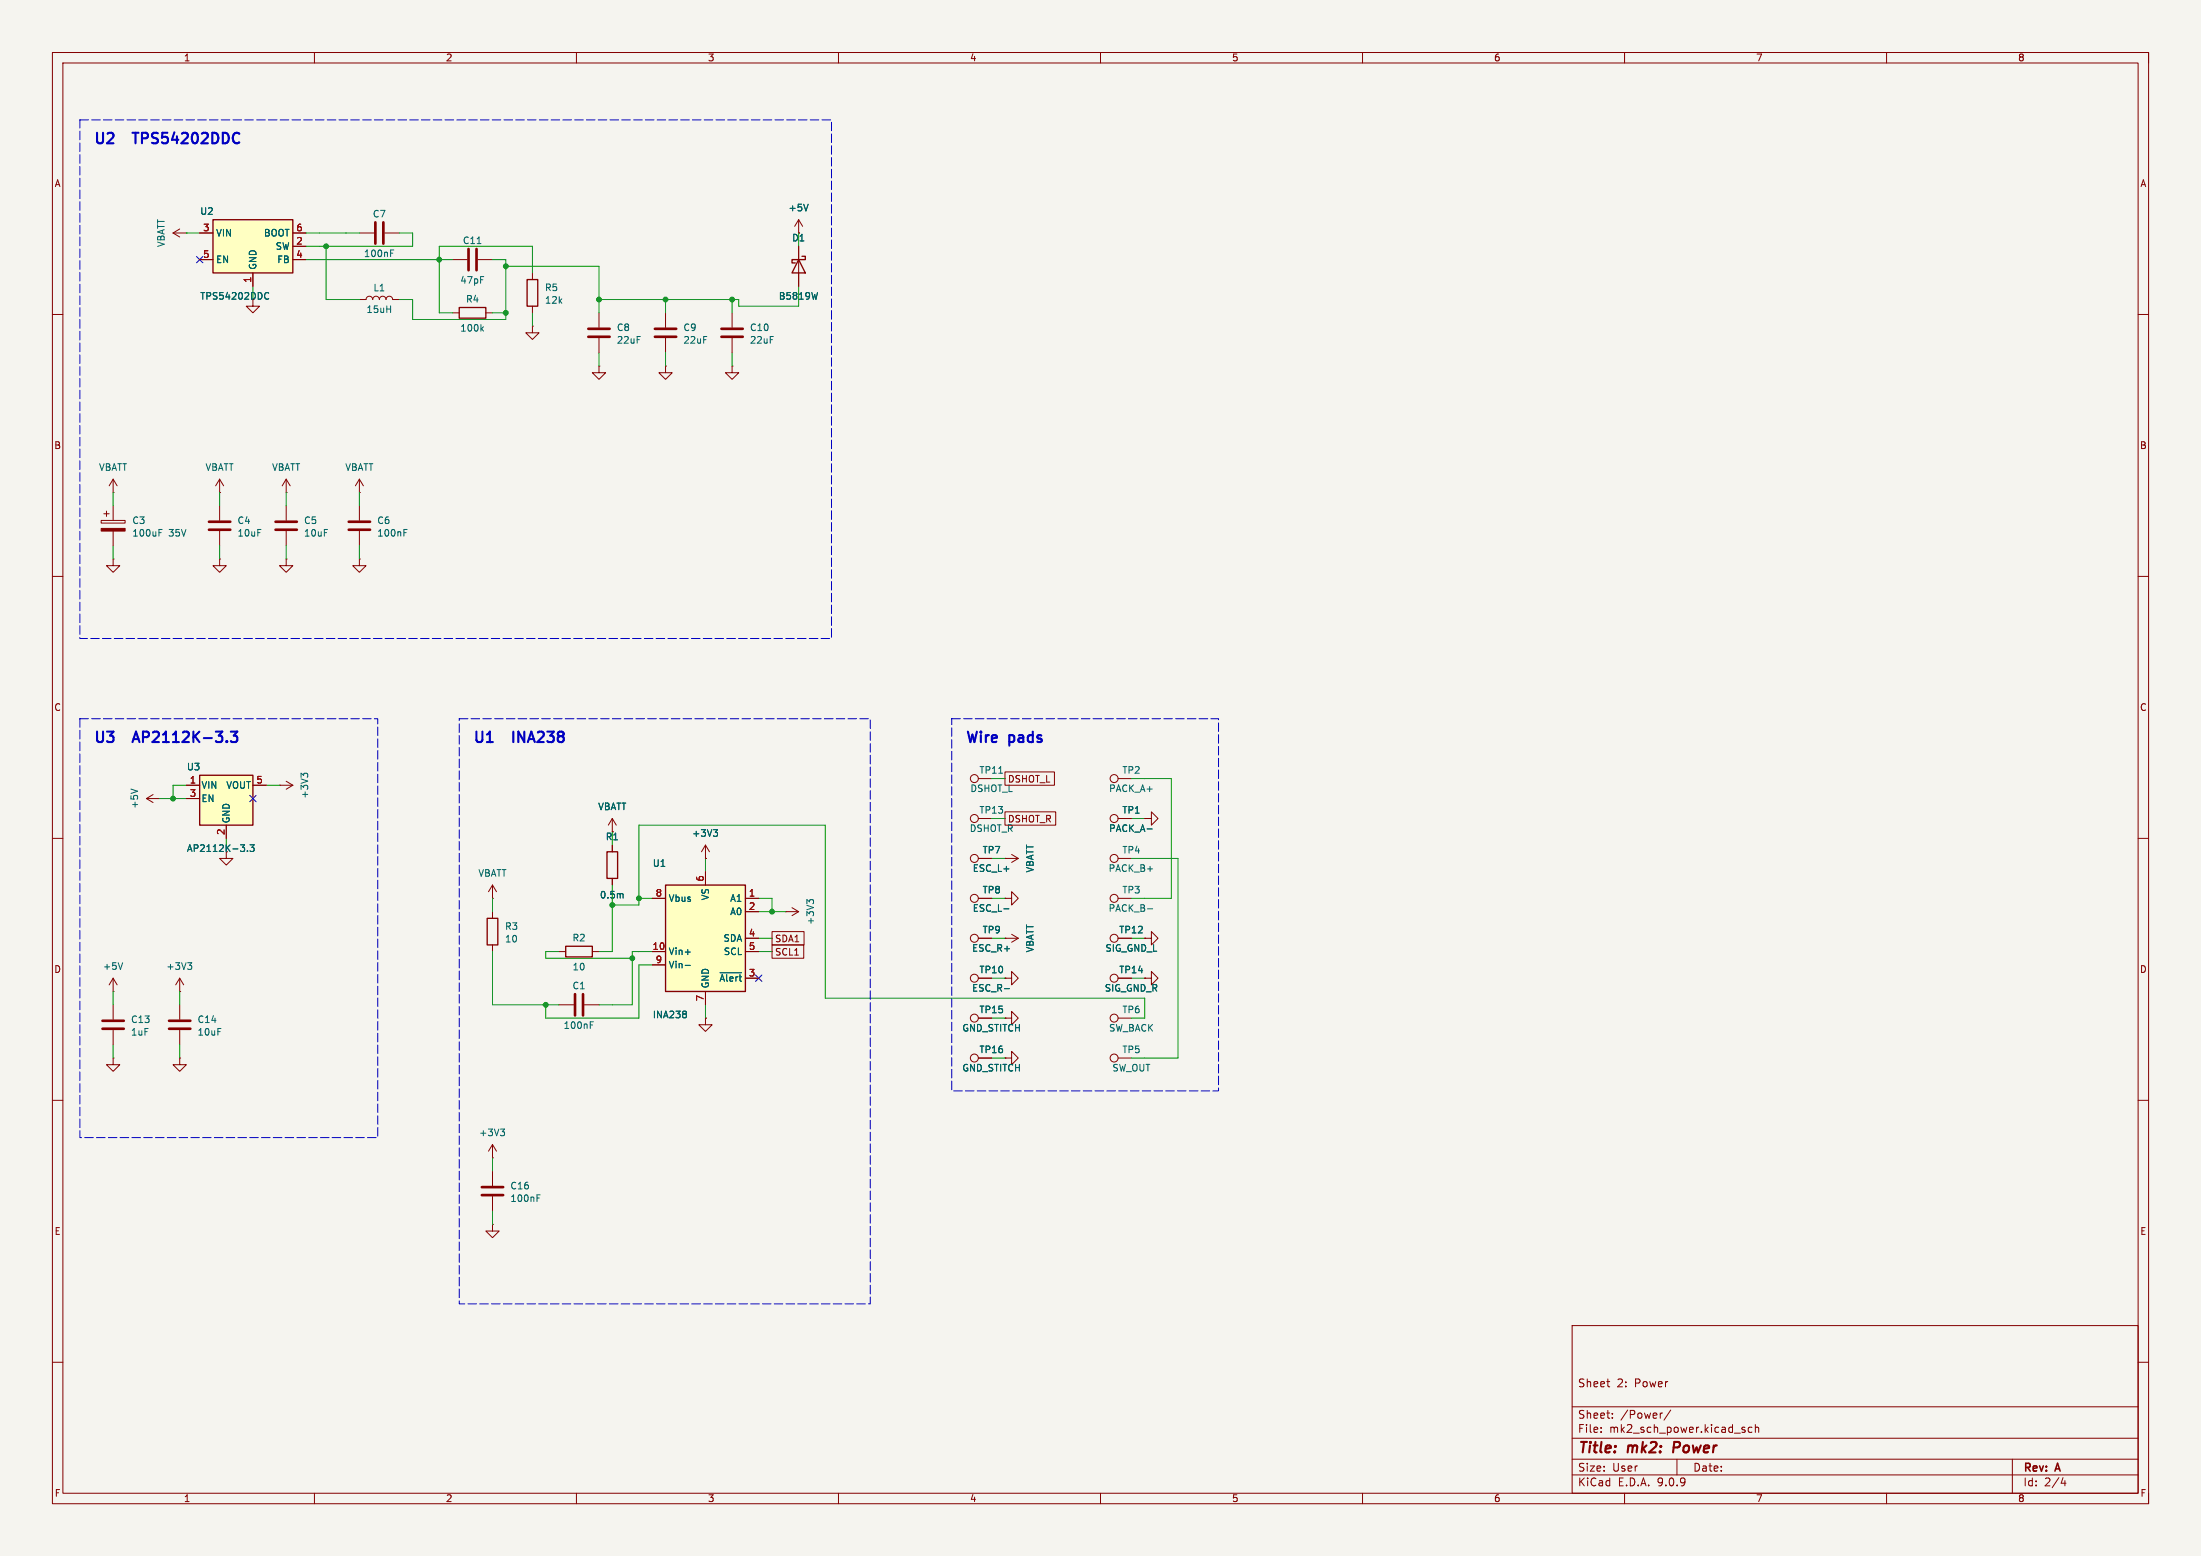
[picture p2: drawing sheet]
<svg xmlns="http://www.w3.org/2000/svg" width="420mm" height="297mm" viewBox="0 0 420 297" stroke-linecap="round" stroke-linejoin="round" font-family="sans-serif">
<path d="M0 0h420v297h-420z" fill="#f5f4ef" stroke="#f5f4ef" stroke-width=".19"/>
<g fill="none" stroke="#840000" stroke-width=".19">
<path d="M10 10h400v277h-400zM12 12h396v273h-396zM60 10v2M110 10v2M160 10v2M210 10v2M260 10v2M310 10v2M360 10v2M410 10v2M10 60h2M408 60h2"/>
<path d="M68.6 94h.1M68.6 91.5l-.8 1.2M68.6 91.5l.7 1.2M68.6 91.5v2.5M10 110h2M408 110h2M10 160h2M408 160h2M134.6 194.3v1.3h1.3l-1.3 1.3-1.3-1.3h1.3M134.6 194.3h.1M10 210h2M94 218.5l-.8 1.2"/>
<path d="M94 218.5l.7 1.2M94 218.5v2.5M408 210h2M94 221h.1M94 223.5v2.8M94 228.4v2.8M300 253h108v32h-108zM10 260h2M300 278.5h108M300 274.5h108M300 268.5h108M305.5 273.3v.1"/>
<path d="M305.5 272.5v.1M306.6 263.7h.6M307 264.7h.2M307.7 270.6v.1M307.7 269.8v.1M317.2 269.7l-.2 .1M318.8 269.1l-1.3 2M320 278.5v3M332.6 272.9l.4 .1v.2l-.2 .2h-.3M332.6 272.4l.4 .1M334.3 272.5l-.4-.1-.3 .3 .1 .6h.6M335 272.6l.2-.2 .3 .1 .1 .9"/>
<path d="M335 271.9v1.5M384 278.5v6.5M408 260h2M60 285v2M110 285v2M160 285v2M210 285v2M260 285v2M300 281.5h108M310 285v2M360 285v2M393.7 282l-.4 1.1h.9"/>
<path d="M394 282.6v1M410 285v2"/>
</g>
<path d="M319.5 275.2l-.2 2" fill="none" stroke="#840000" stroke-width=".4"/>
<path d="M95.5 215.5h.8l-.4 .5M96 216l.3 .2v.3l-.3 .3M102.5 228.7h.4M102.5 228.1h.6" fill="none" stroke="#006464" stroke-width=".19"/>
<path d="M91.9 226.6h4.1M91.9 228.1h4.1" fill="none" stroke="#840000" stroke-width=".51"/>
<path d="M127 168.9h15.2v20.4h-15.2z" fill="#ffffc2"/>
<path d="M100.6 53.4h2v5h-2zM152.4 49.6l1.3 2.5h-2.6zM153 48.9h.7v.7h-2.6v.6h.7M115.8 162.6h2.1v5.1h-2.1zM127 168.9h15.2v20.4h-15.2z" fill="none" stroke="#840000" stroke-width=".25"/>
<g fill="none" stroke="#840000" stroke-width=".19">
<path d="M68.6 44.5h2.8M73.4 44.5h2.8M86.4 49.6h2.8M91.2 49.6h2.8M101.6 52.1v1.3M101.6 58.4v1.3M114.3 59.7v2.8M127 59.7v2.8M139.7 59.7v2.8M152.4 41.9v2.6M152.4 47v7.6M152.4 41.9l-.8 1.3"/>
<path d="M152.4 41.9l.8 1.3M114.3 69.9v1.2h1.3l-1.3 1.3-1.3-1.3h1.3M114.3 69.9h.1M114.3 64.5v2.8M127 69.9v1.2h1.3l-1.3 1.3-1.3-1.3h1.3M127 69.9h.1M127 64.5v2.8M139.7 69.9v1.2h1.3l-1.3 1.3-1.3-1.3h1.3M139.7 69.9h.1M139.7 64.5v2.8M68.6 96.5v2.8M68.6 101.4v2.8"/>
<path d="M116.8 156.2l-.7 1.3M116.8 156.2l.8 1.3M116.8 156.2v2.6M186.7 156.2h2.5M186.7 148.6h2.5M213.4 156.2h2.5M213.4 148.6h2.5M218.4 156.2h1.3v-1.2l1.3 1.2-1.3 1.3v-1.3M218.4 156.2h.1M116.8 161.3v1.3M116.8 167.7v1.2M124.5 171.5h2.5"/>
<path d="M134.6 163.9h.1M134.6 161.3v2.6M134.6 166.4v2.5M134.6 161.3l-.7 1.3M134.6 161.3l.8 1.3M142.2 171.5h2.6M142.2 174h2.6M142.2 179.1h2.6M149.9 174h.1M149.9 174h2.5M151.1 173.3l1.3 .7M152.4 174l-1.3 .8"/>
<path d="M186.7 171.5h2.5M186.7 179.1h2.5M186.7 163.9h2.5M191.8 179.1h.1M191.8 163.9h.1M191.8 179.1h2.5M191.8 163.9h2.5M193 178.3l1.3 .8M193 163.1l1.3 .8M194.3 179.1l-1.3 .8M194.3 163.9l-1.3 .7M213.4 171.5h2.5"/>
<path d="M213.4 179.1h2.5M213.4 163.9h2.5M218.4 179.1h1.3v-1.3l1.3 1.3-1.3 1.3v-1.3M218.4 179.1h.1M106.7 191.8h2.8M111.5 191.8h2.8M124.5 181.6h2.5M124.5 184.2h2.5M134.6 189.3v2.5M142.2 181.6h2.6M142.2 186.7h2.6M186.7 186.7h2.5"/>
<path d="M186.7 194.3h2.5M191.8 194.3h1.2v-1.2l1.3 1.2-1.3 1.3v-1.3M191.8 194.3h.1M213.4 186.7h2.5M213.4 194.3h2.5M218.4 186.7h1.3v-1.3l1.3 1.3-1.3 1.3v-1.3M218.4 186.7h.1M186.7 202h2.5M191.8 202h1.2v-1.3l1.3 1.3-1.3 1.2v-1.2M191.8 202h.1M213.4 202h2.5M94 233.7v1.3h1.2l-1.2 1.2-1.3-1.2h1.3"/>
<path d="M94 233.7h.1"/>
<circle cx="185.9" cy="148.6" r=".76"/>
<circle cx="185.9" cy="156.2" r=".76"/>
<circle cx="212.6" cy="156.2" r=".76"/>
<circle cx="212.6" cy="148.6" r=".76"/>
<circle cx="185.9" cy="163.9" r=".76"/>
<circle cx="185.9" cy="171.5" r=".76"/>
<circle cx="185.9" cy="179.1" r=".76"/>
<circle cx="212.6" cy="171.5" r=".76"/>
<circle cx="212.6" cy="163.9" r=".76"/>
<circle cx="212.6" cy="179.1" r=".76"/>
<circle cx="185.9" cy="186.7" r=".76"/>
<circle cx="185.9" cy="194.3" r=".76"/>
<circle cx="212.6" cy="186.7" r=".76"/>
<circle cx="212.6" cy="194.3" r=".76"/>
<circle cx="185.9" cy="202" r=".76"/>
<circle cx="212.6" cy="202" r=".76"/>
</g>
<g fill="none" stroke="#006464" stroke-width=".19">
<path d="M154.2 39l-.4 1.3M74.5 48.3h.5M74.5 47.7h.6M91 46.5h.8M156 55.8l-.3 1.3M77.1 101.7h.4M77.1 101.1h.6M136.1 158.4h.8l-.4 .4M136.7 158.8l.2 .3v.3l-.2 .2M190.6 147.6h.7M218.9 158.2h1M118.7 170.6l.2 .1v.7"/>
<path d="M154.5 172.1l-.5-.4v.8M154.5 172l.2-.3h.3l.2 .3M191.6 173.5h.9M219 173.5h1M112.6 195.6h.5M112.6 195h.6M130.8 181.7h.9M130.8 184.3h.9M130.9 193.1l.1 .1-.1 .3M130.9 193.6l.1 .2-.1 .4M137.4 185.7h4.1M191.7 188.7h.9"/>
</g>
<g fill="none" stroke="#840000" stroke-width=".51">
<path d="M71.6 42.4v4.1M73.2 42.4v4.1M89.4 47.5v4.1M90.9 47.5v4.1M112.3 62.8h4M112.3 64.3h4M125 62.8h4M125 64.3h4M137.7 62.8h4M137.7 64.3h4M66.5 99.6h4.1M66.5 101.1h4.1"/>
<path d="M109.7 189.8v4M111.3 189.8v4"/>
</g>
<path d="M40.6 41.9h15.3v10.2h-15.3z" fill="#ffffc2"/>
<path d="M40.6 41.9h15.3v10.2h-15.3zM87.6 58.7h5.1v2h-5.1zM93 175.3h2v5.1h-2zM107.9 180.6h5.1v2h-5.1z" fill="none" stroke="#840000" stroke-width=".25"/>
<g fill="none" stroke="#840000" stroke-width=".19">
<path d="M33 44.5h2.6M33 44.5l1.3 .7M34.3 43.7l-1.3 .8M35.6 44.5h.1M38.1 44.5h2.5M38.1 49.6h2.5M48.3 57.2v1.2h1.2l-1.2 1.3-1.3-1.3h1.3M48.3 52.1v2.5M55.9 44.5h2.5M55.9 49.6h2.5M55.9 47h2.5M68.6 57.2h1.2a.64 .64 0 0 1 .7-.7 .64 .64 0 0 1 .6 .7 .64 .64 0 0 1 .7-.7 .64 .64 0 0 1 .6 .7 .64 .64 0 0 1 .6-.7 .64 .64 0 0 1 .7 .7 .64 .64 0 0 1 .6-.7 .64 .64 0 0 1 .6 .7h1.3"/>
<path d="M86.4 59.7h1.2M92.7 59.7h1.3M101.6 62.3v1.2h1.3l-1.3 1.3-1.3-1.3h1.3M101.6 62.3h.1M19.3 99.3h4.6v.5h-4.6zM19.8 98.1h1M20.3 97.6v1M21.6 94h.1M21.6 91.5v2.5M21.6 96.5v2.8M21.6 91.5l-.8 1.2M21.6 91.5l.8 1.2"/>
<path d="M41.9 94h.1M41.9 91.5v2.5M41.9 96.5v2.8M41.9 91.5l-.8 1.2M41.9 91.5l.8 1.2M54.6 94h.1M54.6 91.5v2.5M54.6 96.5v2.8M54.6 91.5l-.8 1.2M54.6 91.5l.8 1.2M21.6 106.7v1.3h1.3l-1.3 1.2-1.3-1.2h1.3M21.6 106.7h.1"/>
<path d="M21.6 101.4v2.8M41.9 106.7v1.3h1.3l-1.3 1.2-1.3-1.2h1.3M41.9 106.7h.1M41.9 101.4v2.8M54.6 106.7v1.3h1.3l-1.3 1.2-1.3-1.2h1.3M54.6 106.7h.1M54.6 101.4v2.8M68.6 106.7v1.3h1.2l-1.2 1.2-1.3-1.2h1.3M68.6 106.7h.1M27.9 152.4l1.3 .8M27.9 152.4h2.6M29.2 151.7l-1.3 .7"/>
<path d="M30.5 152.4h.1M53.3 149.9h.1M53.3 149.9h2.6M54.6 149.1l1.3 .8M55.9 149.9l-1.3 .7M43.2 162.6v1.3h1.2l-1.2 1.2-1.3-1.2h1.3M94 171.5h.1M94 168.9l-.8 1.3M94 168.9l.7 1.3M94 168.9v2.6M94 174v1.3M191.8 171.5h1.2v-1.3l1.3 1.3-1.3 1.2v-1.2"/>
<path d="M191.8 171.5h.1M21.6 189.3h.1M21.6 186.7v2.6M21.6 191.8v2.8M21.6 196.6v2.8M21.6 186.7l-.8 1.3M21.6 186.7l.8 1.3M34.3 189.3h.1M34.3 186.7l-.8 1.3M34.3 186.7l.8 1.3M34.3 186.7v2.6M34.3 191.8v2.8"/>
<path d="M34.3 196.6v2.8M94 180.4v1.2M106.7 181.6h1.2M113 181.6h1.3M191.8 186.7h1.2v-1.3l1.3 1.3-1.3 1.3v-1.3M191.8 186.7h.1M21.6 202v1.2h1.3l-1.3 1.3-1.3-1.3h1.3M21.6 202h.1M34.3 202v1.2h1.3l-1.3 1.3-1.3-1.3h1.3M34.3 202h.1"/>
</g>
<path d="M50.7 55.9l.6 .1M51.3 57l-.6 .1M91.9 62.7l.4 .5M92.3 62.4l-.5 .4M30.3 101.7h.5M30.3 101.1h.6M25 150.6l1.3 .4M57.9 148l-.5-.4v.8M57.9 147.8l.3-.2h.3l.2 .2M23.4 183.8l-.4 1.2M35.8 183.8h.8l-.4 .4M36.3 184.2l.3 .3v.3l-.3 .2" fill="none" stroke="#006464" stroke-width=".19"/>
<path d="M39.9 99.6h4M52.6 99.6h4M39.9 101.1h4M52.6 101.1h4M19.6 194.8h4M19.6 196.4h4M32.3 194.8h4M32.3 196.4h4" fill="none" stroke="#840000" stroke-width=".51"/>
<path d="M19.3 100.9h4.6v.5h-4.6z" fill="#840000" stroke="#840000" stroke-width=".19"/>
<path d="M38.1 148h10.2v9.5h-10.2z" fill="#ffffc2"/>
<path d="M38.1 148h10.2v9.5h-10.2z" fill="none" stroke="#840000" stroke-width=".25"/>
<g fill="none" stroke="#840000" stroke-width=".19">
<path d="M38.1 44.5h2.5M38.1 49.6h2.5M48.3 52.1v2.5M55.9 44.5h2.5M55.9 49.6h2.5M55.9 47h2.5M152.4 47v2.6M152.4 52.1v2.5M35.6 149.9h2.5M35.6 152.4h2.5M43.2 157.5v2.5M48.3 149.9h2.5"/>
<path d="M191.8 155h9.6v2.5h-9.6zM191.8 147.3h9.4v2.6h-9.4zM213.4 156.2h2.5M218.4 156.2h.1M116.8 161.3v1.3M116.8 167.7v1.2M124.5 171.5h2.5M134.6 163.9h.1M134.6 166.4v2.5M142.2 171.5h2.6M142.2 174h2.6M142.2 179.1h2.6"/>
<path d="M147.3 177.8h6.1v2.6h-6.1zM186.7 171.5h2.5M186.7 179.1h2.5M186.7 163.9h2.5M191.8 179.1h.1M191.8 163.9h.1M191.8 171.5h.1M213.4 179.1h2.5M218.4 179.1h.1M124.5 181.6h2.5M124.5 184.2h2.5M134.6 194.3h.1"/>
<path d="M134.6 189.3v2.5M142.2 181.6h2.6M142.2 186.7h2.6M147.3 180.4h6.1v2.5h-6.1zM186.7 186.7h2.5M186.7 194.3h2.5M191.8 194.3h.1M191.8 186.7h.1M213.4 186.7h2.5M218.4 186.7h.1M186.7 202h2.5M191.8 202h.1"/>
</g>
<g fill="none" stroke="#006464" stroke-width=".19">
<path d="M154.2 39l-.4 1.3M50.7 55.9l.6 .1M51.3 57l-.6 .1M156 55.8l-.3 1.3M136.1 158.4h.8l-.4 .4M136.7 158.8l.2 .3v.3l-.2 .2M218.9 158.2h1M45.9 161.3h.8l-.4 .4M46.6 161.9v.5M47.2 162.4v.1M47.7 161.3h.8l-.4 .4 .3 .2v.5l-.1 .1-.6-.1M118.7 170.6l.2 .1v.7"/>
<path d="M191.6 173.5h.9M130.8 181.7h.9M130.8 184.3h.9M130.9 193.1l.1 .1-.1 .3M130.9 193.6l.1 .2-.1 .4M137.4 185.7h4.1M191.7 188.7h.9"/>
</g>
<g fill="none" stroke="#009600" stroke-width=".19">
<path d="M35.6 44.5h2.5M48.3 54.6v2.6M58.4 44.5h10.2M58.4 49.6h28M62.2 47v10.2h6.4M76.2 44.5h2.5v2.5h-20.3M94 49.6h2.5v11.4h-17.8v-3.8h-2.5M94 59.7h2.5M96.5 50.8h17.8v8.9M101.6 52.1v-5.1h-17.8v12.7h2.6M101.6 59.7v2.6M127 57.2v2.5"/>
<path d="M139.7 57.2v2.5M152.4 54.6v3.8h-11.4v-1.2h-26.7M152.4 44.5v2.5M114.3 67.3v2.6M127 67.3v2.6M139.7 67.3v2.6M21.6 94v2.5M41.9 94v2.5M54.6 94v2.5M68.6 94v2.5M21.6 104.2v2.5M41.9 104.2v2.5"/>
<path d="M54.6 104.2v2.5M68.6 104.2v2.5M30.5 152.4h5.1M35.6 149.9h-2.6v2.5M50.8 149.9h2.5M116.8 158.8v2.5M189.2 148.6h2.6M189.2 156.2h2.6M215.9 148.6h7.6v22.9h-7.6M215.9 156.2h2.5M43.2 160v2.6M94 171.5v2.5"/>
<path d="M116.8 172.7h5.1v-15.2h35.6v33h60.9v3.8h-2.5M116.8 168.9v12.7h-2.5M121.9 171.5h2.6M134.6 163.9v2.5M144.8 179.1h2.5M144.8 171.5h2.5v2.5M144.8 174h5.1M189.2 163.9h2.6M189.2 179.1h2.6M189.2 171.5h2.6M215.9 163.9h8.9v38.1h-8.9M215.9 179.1h2.5"/>
<path d="M21.6 189.3v2.5M21.6 199.4v2.6M34.3 189.3v2.5M34.3 199.4v2.6M94 181.6v10.2h12.7M106.7 181.6h-2.6v1.3h16.5M124.5 184.2h-2.6v10.1h-17.8v-2.5M124.5 181.6h-3.9v10.2h-6.3M134.6 191.8v2.5M144.8 181.6h2.5M189.2 186.7h2.6M189.2 194.3h2.6"/>
<path d="M215.9 186.7h2.5M189.2 202h2.6M94 221v2.5M94 231.2v2.5"/>
</g>
<path d="M37.5 48.9l1.2 1.3M38.7 48.9l-1.2 1.3M47.7 151.8l1.2 1.2M48.9 151.8l-1.2 1.2M144.2 186.1l1.2 1.2M145.4 186.1l-1.2 1.2" fill="none" stroke="#000084" stroke-width=".19"/>
<path d="M25.3 25.3h1.1M25.9 139.6l-.6 2M44 139.6h1.3l-.7 .8a.54 .54 0 0 1 .7 .4v.5l-.2 .3h-1M98 139.6v2M25.5 141.1h.9" fill="none" stroke="#0000c2" stroke-width=".4"/>
<path d="M15.2 22.9h143.5v99h-143.5zM15.2 137.2h56.9v79.9h-56.9zM87.6 137.2h78.5v111.7h-78.5zM181.6 137.2h50.9v71h-50.9z" fill="none" stroke="#0000c2" stroke-width=".19" stroke-dasharray="1.6 .6"/>
<g fill="#009600" stroke="#009600" stroke-width=".19">
<circle cx="120.6" cy="182.9" r=".46"/>
<circle cx="116.8" cy="172.7" r=".46"/>
<circle cx="121.9" cy="171.5" r=".46"/>
<circle cx="147.3" cy="174" r=".46"/>
<circle cx="104.1" cy="191.8" r=".46"/>
<circle cx="96.5" cy="50.8" r=".46"/>
<circle cx="96.5" cy="59.7" r=".46"/>
<circle cx="114.3" cy="57.2" r=".46"/>
<circle cx="127" cy="57.2" r=".46"/>
<circle cx="139.7" cy="57.2" r=".46"/>
<circle cx="33" cy="152.4" r=".46"/>
<circle cx="83.8" cy="49.6" r=".46"/>
<circle cx="62.2" cy="47" r=".46"/>
</g>
<g font-size="2.8" fill="#0000c2">
<text x="17.8" y="28">U2</text>
<text x="26.4" y="28">TPS54202DDC</text>
<text x="17.8" y="142.3">U3</text>
<text x="26.4" y="142.3">AP2112K-3.3</text>
<text x="90.2" y="142.3">U1</text>
<text x="98.8" y="142.3">INA238</text>
<text x="184.1" y="142.3">Wire</text>
<text x="192.7" y="142.3">pads</text>
</g>
<g font-size="2.8" fill="#840000">
<text x="301" y="277.9">Title:</text>
<text x="310.7" y="277.9">mk2:</text>
<text x="320.1" y="277.9">Power</text>
</g>
<g font-size="2.1" fill="#840000">
<text x="301" y="265">Sheet</text>
<text x="308.5" y="265">2:</text>
<text x="312" y="265">Power</text>
<text x="301" y="273.7">File:</text>
<text x="301" y="271">Sheet:</text>
<text x="307.1" y="273.7">mk2_sch_power.kicad_sch</text>
<text x="309.2" y="271">/Power/</text>
<text x="301" y="281.1">Size:</text>
<text x="307.7" y="281.1">User</text>
<text x="323" y="281.1">Date:</text>
<text x="386" y="281.3">Rev:</text>
<text x="392.4" y="281.3">A</text>
<text x="301" y="283.9">KiCad</text>
<text x="308.7" y="283.9">E.D.A.</text>
<text x="316.3" y="283.9">9.0.9</text>
<text x="386" y="283.9">Id:</text>
<text x="390.1" y="283.9">2/4</text>
</g>
<g font-size="1.8" fill="#840000">
<text x="35" y="11.9">1</text>
<text x="85" y="11.9">2</text>
<text x="135" y="11.9">3</text>
<text x="185" y="11.9">4</text>
<text x="235" y="11.9">5</text>
<text x="285" y="11.9">6</text>
<text x="335" y="11.9">7</text>
<text x="385" y="11.9">8</text>
<text x="10.3" y="35.9">A</text>
<text x="408.3" y="35.9">A</text>
<text x="151.1" y="46.3">D1</text>
<text x="38.1" y="57.4">TPS54202DDC</text>
<text x="10.3" y="85.9">B</text>
<text x="408.3" y="85.9">B</text>
<text x="10.3" y="135.9">C</text>
<text x="408.3" y="135.9">C</text>
<text x="192.2" y="149.6">DSHOT_L</text>
<text x="115.5" y="160.6">R1</text>
<text x="192.2" y="157.2">DSHOT_R</text>
<text x="10.3" y="185.9">D</text>
<text x="147.8" y="180">SDA1</text>
<text x="147.8" y="182.6">SCL1</text>
<text x="408.3" y="185.9">D</text>
<text x="10.3" y="235.9">E</text>
<text x="408.3" y="235.9">E</text>
<text x="10.3" y="285.9">F</text>
<text x="35" y="286.9">1</text>
<text x="85" y="286.9">2</text>
<text x="135" y="286.9">3</text>
<text x="185" y="286.9">4</text>
<text x="235" y="286.9">5</text>
<text x="285" y="286.9">6</text>
<text x="335" y="286.9">7</text>
<text x="385" y="286.9">8</text>
<text x="408.3" y="285.9">F</text>
</g>
<g font-size="1.8" fill="#006464">
<text x="38.1" y="41.2">U2</text>
<text x="71" y="41.7">C7</text>
<text x="150.4" y="40.5">+5V</text>
<text x="31.6" y="47.3" transform="rotate(-90 31.6 47.3)">VBATT</text>
<text x="41.1" y="45.3">VIN</text>
<text x="50.3" y="45.3">BOOT</text>
<text x="52.5" y="47.9">SW</text>
<text x="88.2" y="46.8">C11</text>
<text x="41.1" y="50.4">EN</text>
<text x="49.1" y="51.6" transform="rotate(-90 49.1 51.6)">GND</text>
<text x="52.8" y="50.4">FB</text>
<text x="69.4" y="49.3">100nF</text>
<text x="69.8" y="59.9">15uH</text>
<text x="71.2" y="55.8">L1</text>
<text x="87.7" y="54.3">47pF</text>
<text x="88.8" y="58">R4</text>
<text x="103.9" y="55.8">R5</text>
<text x="103.9" y="58.2">12k</text>
<text x="148.5" y="57.4">B5819W</text>
<text x="87.7" y="63.5">100k</text>
<text x="117.6" y="63.4">C8</text>
<text x="117.6" y="65.8">22uF</text>
<text x="130.3" y="63.4">C9</text>
<text x="130.3" y="65.8">22uF</text>
<text x="143" y="63.4">C10</text>
<text x="143" y="65.8">22uF</text>
<text x="18.8" y="90.1">VBATT</text>
<text x="39.1" y="90.1">VBATT</text>
<text x="51.8" y="90.1">VBATT</text>
<text x="65.8" y="90.1">VBATT</text>
<text x="25.2" y="100.2">C3</text>
<text x="45.2" y="100.2">C4</text>
<text x="57.9" y="100.2">C5</text>
<text x="71.9" y="100.2">C6</text>
<text x="25.2" y="102.6">100uF</text>
<text x="32.2" y="102.6">35V</text>
<text x="45.2" y="102.6">10uF</text>
<text x="57.9" y="102.6">10uF</text>
<text x="71.9" y="102.6">100nF</text>
<text x="35.6" y="147.2">U3</text>
<text x="186.8" y="147.9">TP11</text>
<text x="214.1" y="147.9">TP2</text>
<text x="26.5" y="154.5" transform="rotate(-90 26.5 154.5)">+5V</text>
<text x="38.4" y="150.7">VIN</text>
<text x="38.4" y="153.3">EN</text>
<text x="43.1" y="150.7">VOUT</text>
<text x="59" y="152.5" transform="rotate(-90 59 152.5)">+3V3</text>
<text x="114" y="154.8">VBATT</text>
<text x="185.1" y="151.4">DSHOT_L</text>
<text x="186.8" y="155.5">TP13</text>
<text x="211.5" y="151.4">PACK_A+</text>
<text x="214.1" y="155.5">TP1</text>
<text x="44" y="157.2" transform="rotate(-90 44 157.2)">GND</text>
<text x="132" y="159.9">+3V3</text>
<text x="185" y="159">DSHOT_R</text>
<text x="211.5" y="159">PACK_A-</text>
<text x="35.6" y="162.8">AP2112K-3.3</text>
<text x="91.2" y="167.5">VBATT</text>
<text x="124.5" y="165.7">U1</text>
<text x="185.5" y="166.6">ESC_L+</text>
<text x="187.4" y="163.1">TP7</text>
<text x="197.4" y="166.6" transform="rotate(-90 197.4 166.6)">VBATT</text>
<text x="211.4" y="166.6">PACK_B+</text>
<text x="214.1" y="163.1">TP4</text>
<text x="114.4" y="171.7">0.5m</text>
<text x="127.5" y="172.3">Vbus</text>
<text x="135.5" y="171.9" transform="rotate(-90 135.5 171.9)">VS</text>
<text x="139.2" y="172.3">A1</text>
<text x="187.4" y="170.7">TP8</text>
<text x="214.1" y="170.7">TP3</text>
<text x="96.3" y="177.7">R3</text>
<text x="109.1" y="179.9">R2</text>
<text x="138" y="180">SDA</text>
<text x="139.2" y="174.9">A0</text>
<text x="155.5" y="176.7" transform="rotate(-90 155.5 176.7)">+3V3</text>
<text x="185.5" y="174.2">ESC_L-</text>
<text x="187.4" y="178.4">TP9</text>
<text x="211.4" y="174.2">PACK_B-</text>
<text x="213.5" y="178.4">TP12</text>
<text x="19.6" y="185.3">+5V</text>
<text x="31.6" y="185.3">+3V3</text>
<text x="96.3" y="180.1">10</text>
<text x="109.2" y="185.4">10</text>
<text x="127.5" y="182.5">Vin+</text>
<text x="127.5" y="185">Vin-</text>
<text x="138" y="182.5">SCL</text>
<text x="185.4" y="181.9">ESC_R+</text>
<text x="186.8" y="186">TP10</text>
<text x="197.4" y="181.9" transform="rotate(-90 197.4 181.9)">VBATT</text>
<text x="210.8" y="181.9">SIG_GND_L</text>
<text x="213.5" y="186">TP14</text>
<text x="109.1" y="189">C1</text>
<text x="135.5" y="188.7" transform="rotate(-90 135.5 188.7)">GND</text>
<text x="137.2" y="187.6">~{Alert}</text>
<text x="185.4" y="189.5">ESC_R-</text>
<text x="210.7" y="189.5">SIG_GND_R</text>
<text x="24.9" y="197.9">1uF</text>
<text x="24.9" y="195.5">C13</text>
<text x="37.6" y="195.5">C14</text>
<text x="37.6" y="197.9">10uF</text>
<text x="107.5" y="196.6">100nF</text>
<text x="124.5" y="194.6">INA238</text>
<text x="183.5" y="197.1">GND_STITCH</text>
<text x="186.8" y="193.6">TP15</text>
<text x="211.5" y="197.1">SW_BACK</text>
<text x="214.1" y="193.6">TP6</text>
<text x="186.8" y="201.2">TP16</text>
<text x="214.1" y="201.2">TP5</text>
<text x="183.5" y="204.7">GND_STITCH</text>
<text x="212.2" y="204.7">SW_OUT</text>
<text x="91.3" y="217.1">+3V3</text>
<text x="97.3" y="227.2">C16</text>
<text x="97.3" y="229.6">100nF</text>
</g>
<g font-size="1.8" fill="#a90000">
<text x="38.7" y="44.2">3</text>
<text x="56.4" y="44.2">6</text>
<text x="56.4" y="46.8">2</text>
<text x="38.7" y="49.3">5</text>
<text x="56.4" y="49.3">4</text>
<text x="48" y="54.1" transform="rotate(-90 48 54.1)">1</text>
<text x="36.1" y="149.6">1</text>
<text x="48.8" y="149.6">5</text>
<text x="36.1" y="152.2">3</text>
<text x="42.9" y="159.5" transform="rotate(-90 42.9 159.5)">2</text>
<text x="125" y="171.2">8</text>
<text x="134.4" y="168.4" transform="rotate(-90 134.4 168.4)">6</text>
<text x="142.8" y="171.2">1</text>
<text x="142.8" y="173.8">2</text>
<text x="142.8" y="178.8">4</text>
<text x="124.4" y="181.4">10</text>
<text x="125" y="183.9">9</text>
<text x="142.8" y="181.4">5</text>
<text x="134.4" y="191.2" transform="rotate(-90 134.4 191.2)">7</text>
<text x="142.8" y="186.5">3</text>
</g>
</svg>
